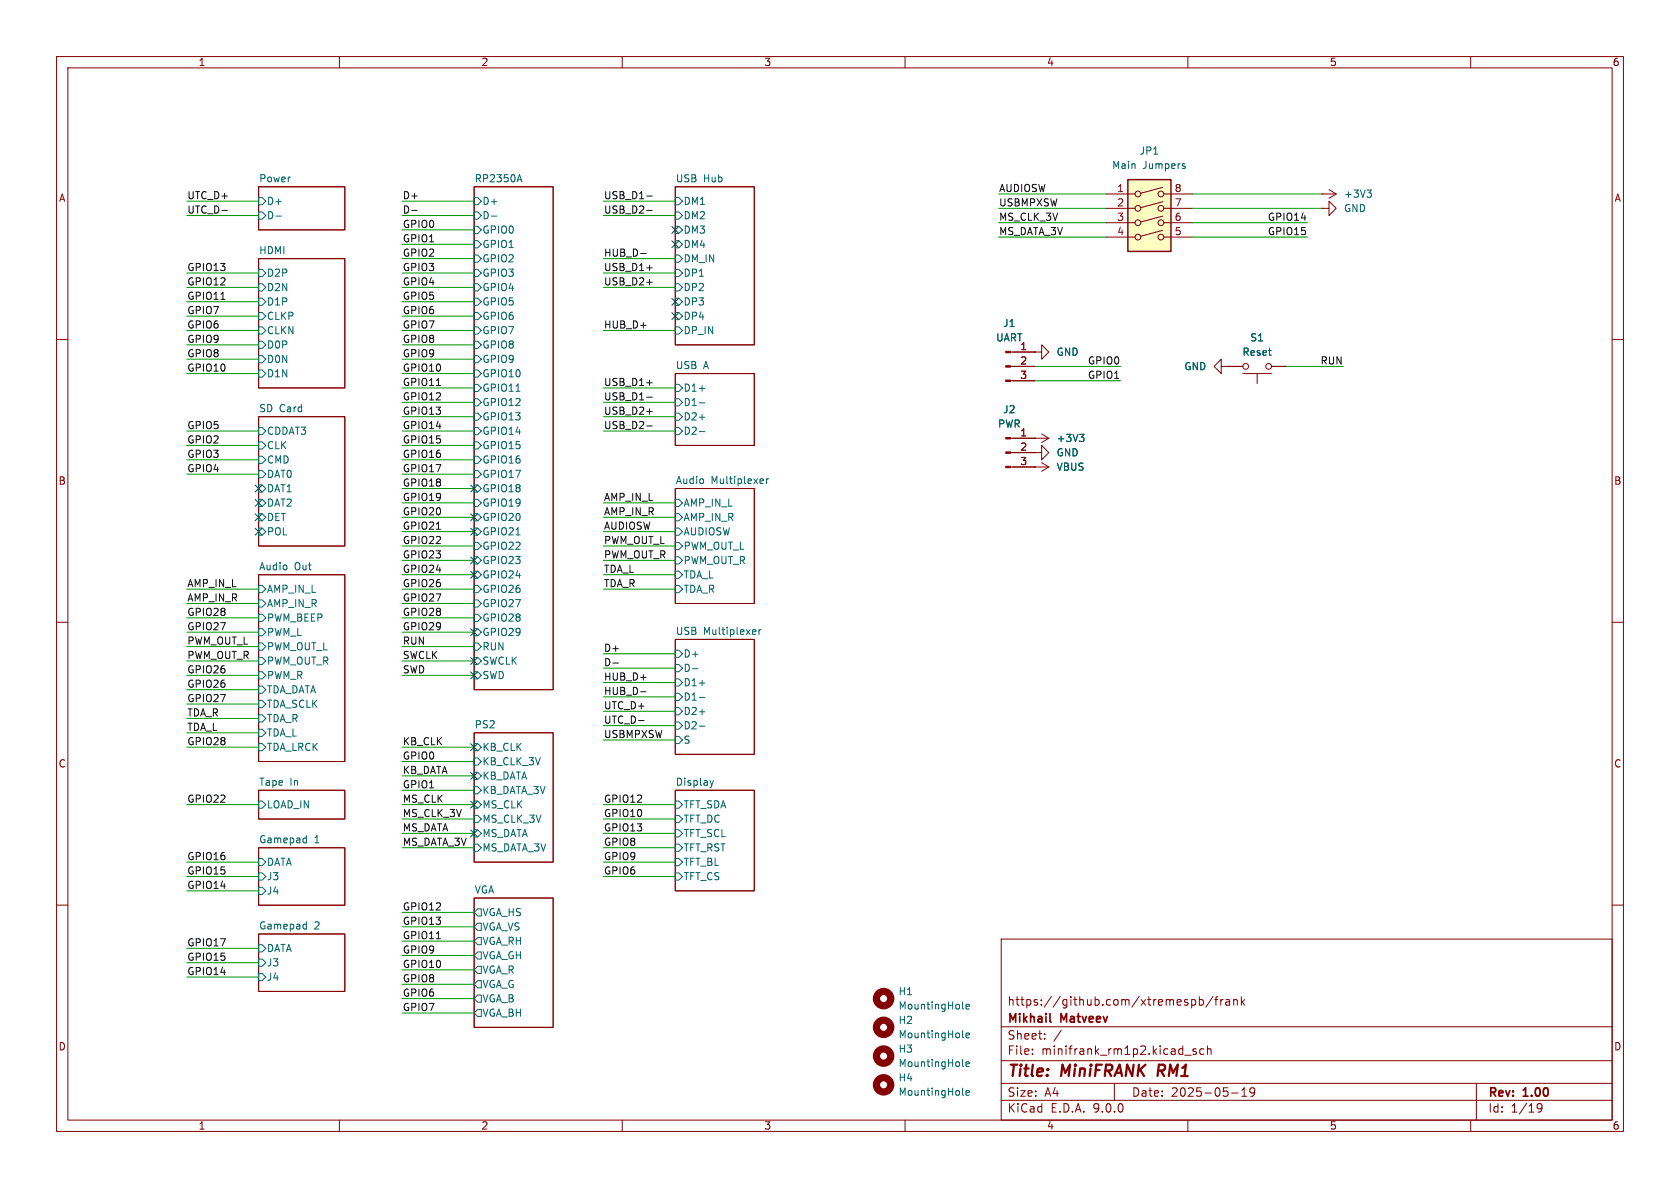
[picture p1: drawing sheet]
<svg xmlns="http://www.w3.org/2000/svg" width="297mm" height="210mm" viewBox="0 0 297 210" stroke-linecap="round" stroke-linejoin="round" font-family="sans-serif">
<g fill="none" stroke="#840000" stroke-width=".18">
<path d="M10 10h277v190h-277zM12 12h273v186h-273zM60 10v2M110 10v2M160 10v2M210 10v2M260 10v2M45.7 33h15.3v7.6h-15.3zM83.8 33h14v88.9h-14zM119.4 33h13.9v28h-13.9zM233.7 36.8h1.2v-1.2l1.3 1.2-1.3 1.3v-1.3M233.7 36.8h.1"/>
<path d="M45.7 45.7h15.3v22.9h-15.3zM10 60h2M45.7 73.7h15.3v22.8h-15.3zM119.4 66h13.9v12.7h-13.9zM178.7 62.2h4.2M178.7 64.8h4.2M178.7 67.3h4.2M182.9 77.5h.1M182.9 77.5h2.5M184.1 76.7l1.3 .8M185.4 77.5l-1.3 .7M285 60h2"/>
<path d="M119.4 86.4h13.9v20.3h-13.9zM182.9 82.6h.1M182.9 82.6h2.5M184.1 81.8l1.3 .8M185.4 82.6l-1.3 .7M10 110h2M45.7 101.6h15.3v33h-15.3zM119.4 113h13.9v20.4h-13.9zM285 110h2M45.7 139.7h15.3v5.1h-15.3zM83.8 129.5h14v22.9h-14zM119.4 139.7h13.9v17.8h-13.9z"/>
<path d="M45.7 149.9h15.3v10.1h-15.3zM83.8 158.8h14v22.8h-14zM10 160h2M45.7 165.1h15.3v10.2h-15.3zM177 166h108v32h-108zM210.7 176.8l.4-.1 .3 .3v.4l-.2 .2h-.5M212 176.8l.5-.1 .2 .3v.4l-.1 .2h-.6M212 176.2v1.5M214.5 176.1l-1.3 2M214.7 176.7h.6M215.3 176.2l-.3 .2v1.3M215.8 176.7v1"/>
<path d="M216.2 176.7l-.2 .1-.2 .2M216.7 176.8h.6l.1 .9M217.4 177.1h-.5a.29 .29 0 0 0-.2 .3 .29 .29 0 0 0 .2 .3l.5-.1M218.1 176.8l.2-.1 .4 .1v.9M218.1 176.7v1M219.5 176.2v1.5M219.6 177.1l.4 .6M220 176.7l-.5 .6M285 160h2M60 198v2M110 198v2M160 198v2"/>
<path d="M177 194.5h108M177 191.5h108M177 187.5h108M177 181.5h108M182.5 186.3v.1M182.5 185.5v.1M184.7 183.6v.1M184.7 182.8v.1M187.6 182.1l-1.3 2M197 191.5v3M209.5 186.5h1.1M210 198v2"/>
<path d="M211.5 185.5l-.4-.1-.2 .2 .1 .2 .5 .2v.3h-.6M212.8 185.5l-.4-.1-.3 .3v.4l.1 .2h.6M213.5 185.5l.2-.1 .3 .1 .1 .9M213.5 184.9v1.5M217.7 193.2h1.2M219.5 193.8h.9M219.5 192.7l.5-.4v1.5M221.8 192.9l-.3 .3h-.3l-.2-.3 .1-.5 .4-.1 .2 .1a.99 .99 0 0 1-.3 1.4h-.3M260 198v2M261 191.5v6.5M271.7 195.4l.3-.3 .5 .1a.99 .99 0 0 1-.3 1.4h-.3M271.7 195.7l.3 .3h.3l.3-.3"/>
</g>
<path d="M204.9 188.2l-.3 2" fill="none" stroke="#840000" stroke-width=".4"/>
<path d="M185.6 180.5l.2 .2" fill="none" stroke="#840000" stroke-width=".3"/>
<g fill="none" stroke="#006464" stroke-width=".18">
<path d="M45.7 34.9h.7l.6 .7-.6 .6h-.7zM45.7 37.5h.7l.6 .6-.6 .6h-.7zM48.8 38.2h.9M83.8 34.9h.7l.6 .7-.6 .6h-.7zM83.8 37.5h.7l.6 .6-.6 .6h-.7zM86.9 38.2h.9M91.5 31.8h.6M91.8 30.9l.5 1.2M119.4 34.9h.6l.6 .7-.6 .6h-.6zM119.4 37.5h.6l.6 .6-.6 .6h-.6zM45.7 47.6h.7l.6 .7-.6 .6h-.7zM45.7 50.2h.7l.6 .6-.6 .6h-.7z"/>
<path d="M45.7 52.7h.7l.6 .6-.6 .7h-.7zM45.7 55.2h.7l.6 .7-.6 .6h-.7zM45.7 57.8h.7l.6 .6-.6 .7h-.7zM83.8 40h.7l.6 .6-.6 .7h-.7zM83.8 42.5h.7l.6 .7-.6 .6h-.7zM83.8 45.1h.7l.6 .6-.6 .7h-.7zM83.8 47.6h.7l.6 .7-.6 .6h-.7zM83.8 50.2h.7l.6 .6-.6 .6h-.7zM83.8 52.7h.7l.6 .6-.6 .7h-.7zM83.8 55.2h.7l.6 .7-.6 .6h-.7zM83.8 57.8h.7l.6 .6-.6 .7h-.7zM119.4 40h.6l.6 .6-.6 .7h-.6z"/>
<path d="M119.4 42.5h.6l.6 .7-.6 .6h-.6zM119.4 45.1h.6l.6 .6-.6 .7h-.6zM119.4 47.6h.6l.6 .7-.6 .6h-.6zM119.4 50.2h.6l.6 .6-.6 .6h-.6zM119.4 52.7h.6l.6 .6-.6 .7h-.6zM119.4 55.2h.6l.6 .7-.6 .6h-.6zM119.4 57.8h.6l.6 .6-.6 .7h-.6zM45.7 75.6h.7l.6 .6-.6 .6h-.7zM45.7 78.1h.7l.6 .6-.6 .7h-.7zM45.7 60.3h.7l.6 .7-.6 .6h-.7zM45.7 62.9h.7l.6 .6-.6 .6h-.7zM45.7 65.4h.7l.6 .6-.6 .7h-.7z"/>
<path d="M83.8 60.3h.7l.6 .7-.6 .6h-.7zM83.8 62.9h.7l.6 .6-.6 .6h-.7zM83.8 65.4h.7l.6 .6-.6 .7h-.7zM83.8 67.9h.7l.6 .7-.6 .6h-.7zM83.8 70.5h.7l.6 .6-.6 .7h-.7zM83.8 73h.7l.6 .7-.6 .6h-.7zM83.8 75.6h.7l.6 .6-.6 .6h-.7zM83.8 78.1h.7l.6 .6-.6 .7h-.7zM91.2 69.2h.7M119.4 67.9h.6l.6 .7-.6 .6h-.6zM119.4 70.5h.6l.6 .6-.6 .7h-.6zM119.4 73h.6l.6 .7-.6 .6h-.6z"/>
<path d="M119.4 75.6h.6l.6 .6-.6 .6h-.6zM123.6 68.7h1M123.6 71.2h1M123.6 73.8h1M123.6 76.3h1M190.9 76.8h.7l-.4 .5M191.4 77.3l.2 .2v.3l-.2 .2M45.7 80.6h.7l.6 .7-.6 .6h-.7zM45.7 83.2h.7l.6 .6-.6 .7h-.7zM45.7 85.7h.7l.6 .7-.6 .6h-.7zM45.7 88.3h.7l.6 .6-.6 .6h-.7zM45.7 90.8h.7l.6 .6-.6 .7h-.7z"/>
<path d="M45.7 93.3h.7l.6 .7-.6 .6h-.7zM83.8 80.6h.7l.6 .7-.6 .6h-.7zM83.8 83.2h.7l.6 .6-.6 .7h-.7zM83.8 85.7h.7l.6 .7-.6 .6h-.7zM83.8 88.3h.7l.6 .6-.6 .6h-.7zM83.8 90.8h.7l.6 .6-.6 .7h-.7zM83.8 93.3h.7l.6 .7-.6 .6h-.7zM83.8 95.9h.7l.6 .6-.6 .7h-.7zM83.8 98.4h.7l.6 .7-.6 .6h-.7zM91.2 94.6h.7M119.4 88.3h.6l.6 .6-.6 .6h-.6zM119.4 90.8h.6l.6 .6-.6 .7h-.6z"/>
<path d="M119.4 93.3h.6l.6 .7-.6 .6h-.6zM119.4 95.9h.6l.6 .6-.6 .7h-.6zM119.4 98.4h.6l.6 .7-.6 .6h-.6zM134.8 84.6l.2 .3-.6 .2M134.9 85.4l-.1 .1M135.5 84.6v.9M135.9 84.6l-.4 .3M45.7 103.5h.7l.6 .6-.6 .7h-.7zM45.7 106h.7l.6 .7-.6 .6h-.7zM45.7 108.6h.7l.6 .6-.6 .7h-.7zM45.7 111.1h.7l.6 .7-.6 .6h-.7zM45.7 113.7h.7l.6 .6-.6 .6h-.7z"/>
<path d="M45.7 116.2h.7l.6 .6-.6 .7h-.7zM45.7 118.7h.7l.6 .7-.6 .6h-.7zM83.8 101h.7l.6 .6-.6 .6h-.7zM83.8 103.5h.7l.6 .6-.6 .7h-.7zM83.8 106h.7l.6 .7-.6 .6h-.7zM83.8 108.6h.7l.6 .6-.6 .7h-.7zM83.8 111.1h.7l.6 .7-.6 .6h-.7zM83.8 113.7h.7l.6 .6-.6 .6h-.7zM83.8 116.2h.7l.6 .6-.6 .7h-.7zM83.8 118.7h.7l.6 .7-.6 .6h-.7zM119.4 101h.6l.6 .6-.6 .6h-.6zM119.4 103.5h.6l.6 .6-.6 .7h-.6z"/>
<path d="M119.4 114.9h.6l.6 .7-.6 .6h-.6zM119.4 117.5h.6l.6 .6-.6 .6h-.6zM122.4 118.2h1M133.5 111.3l.1 .3-.6 .1M133.6 112.1l-.1 .1M134.2 111.3v.9M134.5 111.3l-.3 .3M45.7 121.3h.7l.6 .6-.6 .7h-.7zM45.7 128.9h.7l.6 .6-.6 .7h-.7zM45.7 131.4h.7l.6 .7-.6 .6h-.7zM45.7 126.4h.7l.6 .6-.6 .6h-.7zM45.7 123.8h.7l.6 .7-.6 .6h-.7z"/>
<path d="M83.8 131.4h.7l.6 .7-.6 .6h-.7zM83.8 134h.7l.6 .6-.6 .7h-.7zM83.8 136.5h.7l.6 .7-.6 .6h-.7zM83.8 139.1h.7l.6 .6-.6 .6h-.7zM119.4 120h.6l.6 .7-.6 .6h-.6zM119.4 122.6h.6l.6 .6-.6 .6h-.6zM119.4 125.1h.6l.6 .6-.6 .7h-.6zM119.4 127.6h.6l.6 .7-.6 .6h-.6zM119.4 130.2h.6l.6 .6-.6 .6h-.6zM123.6 120.7h1M123.6 123.3h1M123.6 125.8h1"/>
<path d="M123.6 128.4h1M125.5 138l.3 .8M125.8 138.8l-.1 .3M126.1 138l-.3 .8M45.7 151.8h.7l.6 .6-.6 .6h-.7zM45.7 154.3h.7l.6 .6-.6 .7h-.7zM45.7 156.8h.7l.6 .7-.6 .6h-.7zM45.7 141.6h.7l.6 .6-.6 .7h-.7zM53.8 148.1l.4 .1M54.2 147.7v1.3M54.2 148.9l-.4 .1M83.8 141.6h.7l.6 .6-.6 .7h-.7z"/>
<path d="M83.8 144.1h.7l.6 .7-.6 .6h-.7zM83.8 146.7h.7l.6 .6-.6 .7h-.7zM83.8 149.2h.7l.6 .7-.6 .6h-.7zM119.4 141.6h.6l.6 .6-.6 .7h-.6zM119.4 144.1h.6l.6 .7-.6 .6h-.6zM119.4 146.7h.6l.6 .6-.6 .7h-.6zM119.4 149.2h.6l.6 .7-.6 .6h-.6zM119.4 151.8h.6l.6 .6-.6 .6h-.6zM119.4 154.3h.6l.6 .6-.6 .7h-.6zM45.7 167h.7l.6 .6-.6 .7h-.7zM45.7 169.5h.7l.6 .7-.6 .6h-.7zM45.7 172.1h.7l.6 .6-.6 .7h-.7z"/>
<path d="M53.8 163.4h.4M54.2 163v1.2M54.2 164.2h-.4M84.5 160.7h.6v1.2h-.6l-.7-.6zM84.5 163.2h.6v1.3h-.6l-.7-.7zM84.5 165.7h.6v1.3h-.6l-.7-.6zM84.5 168.3h.6v1.2h-.6l-.7-.6zM84.5 170.8h.6v1.3h-.6l-.7-.6zM84.5 173.4h.6v1.2h-.6l-.7-.6zM84.5 175.9h.6v1.3h-.6l-.7-.7zM84.5 178.4h.6v1.3h-.6l-.7-.6z"/>
</g>
<g fill="#840000" stroke="#840000" stroke-width=".18">
<path d="M177.8 62.1h.9v.3h-.9z"/>
<path d="M177.8 64.6h.9v.3h-.9z"/>
<path d="M177.8 67.2h.9v.2h-.9z"/>
</g>
<path d="M199.4 31.8h7.6v12.7h-7.6z" fill="#ffffc2"/>
<g fill="none" stroke="#840000" stroke-width=".18">
<path d="M195.6 34.3h5.1M195.6 36.8h5.1M195.6 39.4h5.1M205.6 33.1l-3.9 1.1M205.6 35.7l-3.9 1M205.6 38.2l-3.9 1M205.7 34.3h5.1M205.7 36.8h5.1M205.7 39.4h5.1M233.7 34.3h.1M233.7 34.3h2.5M234.9 33.5l1.3 .8"/>
<path d="M236.2 34.3l-1.3 .8M195.6 41.9h5.1M205.6 40.7l-3.9 1.1M205.7 41.9h5.1M178.7 77.5h4.2M179.1 64.8h3.8M179.1 62.2h3.8M179.1 67.3h3.8M182.9 62.2h1.2v-1.2l1.3 1.2-1.3 1.3v-1.3M182.9 62.2h.1M182.9 77.5h.1M215.9 64.8v-1.3l-1.3 1.3 1.3 1.2v-1.2h1.3"/>
<path d="M217.2 64.8h.1M217.2 64.8h2.5M219.7 66h5.1M222.2 66v1.8M224.8 64.8h2.5M178.7 80h4.2M178.7 82.6h4.2M182.9 80h1.2v-1.3l1.3 1.3-1.3 1.3v-1.3M182.9 80h.1M182.9 82.6h.1"/>
<circle cx="201.2" cy="34.3" r=".51"/>
<circle cx="201.2" cy="39.4" r=".51"/>
<circle cx="201.2" cy="36.8" r=".51"/>
<circle cx="205.2" cy="36.8" r=".51"/>
<circle cx="205.2" cy="34.3" r=".51"/>
<circle cx="205.2" cy="39.4" r=".51"/>
<circle cx="201.2" cy="41.9" r=".51"/>
<circle cx="205.2" cy="41.9" r=".51"/>
<circle cx="220.2" cy="64.8" r=".51"/>
<circle cx="224.3" cy="64.8" r=".51"/>
</g>
<path d="M199.4 31.8h7.6v12.7h-7.6z" fill="none" stroke="#840000" stroke-width=".25"/>
<g fill="none" stroke="#006464" stroke-width=".18">
<path d="M209.4 29.4l.1 .1-.1 .3M209.4 28.9l.1 .1M241.7 33.6h.7l-.4 .5M242.2 34.1l.2 .2v.3l-.2 .3M190.9 76.8h.7l-.4 .5M191.4 77.3l.2 .2v.3l-.2 .2M170.2 178.2l.2 .2M170.8 178l.6-.2-.1-.2-.3-.1-.2 .2v.6h.5M170.2 188.4l.2 .1M170.2 183.3l.2 .2M170.2 193.4l.2 .2M170.8 188.1l.6-.1-.1-.2-.3-.1-.2 .2v.6h.5"/>
<path d="M170.8 183l.6-.1-.1-.2-.3-.1-.2 .2v.6h.5M170.8 193.2l.6-.1-.1-.3h-.3l-.2 .2v.6h.5"/>
</g>
<g fill="#840000" stroke="#840000" stroke-width=".18">
<path d="M177.8 77.3h.9v.3h-.9z"/>
<path d="M177.8 79.9h.9v.2h-.9z"/>
<path d="M177.8 82.4h.9v.3h-.9z"/>
</g>
<g fill="none" stroke="#840000" stroke-width="1.3">
<circle cx="156.2" cy="176.5" r="1.27"/>
<circle cx="156.2" cy="186.7" r="1.27"/>
<circle cx="156.2" cy="191.8" r="1.27"/>
<circle cx="156.2" cy="181.6" r="1.27"/>
</g>
<g fill="none" stroke="#0f0f0f" stroke-width=".18">
<path d="M39.2 37.2h1M72.8 37.2h1M114.3 37.2h1M114.3 34.7h1M39 52.9h.8M113.3 44.8h.9M114.3 49.9h1M114.3 47.4h1M77.1 68.2h.8M114.3 70.2h1M114.3 67.7h1M114.3 72.8h1"/>
<path d="M114.3 75.3h1M77.1 93.6h.8M108.4 117.2h.9M112.9 127.4h1M113.3 122.3h.9M77.1 165.9h.8"/>
</g>
<g fill="none" stroke="#009600" stroke-width=".18">
<path d="M33 35.6h12.7M33 38.1h12.7M71.1 35.6h12.7M71.1 38.1h12.7M106.7 35.6h12.7M106.7 38.1h12.7M176.5 36.8h19.1M176.5 34.3h19.1M176.5 39.4h19.1M210.8 36.8h22.9M210.8 34.3h22.9M210.8 39.4h20.3"/>
<path d="M33 48.3h12.7M33 58.4h12.7M33 53.3h12.7M33 55.9h12.7M33 50.8h12.7M71.1 48.3h12.7M71.1 58.4h12.7M71.1 53.3h12.7M71.1 55.9h12.7M71.1 50.8h12.7M71.1 43.2h12.7M71.1 40.6h12.7"/>
<path d="M71.1 45.7h12.7M106.7 48.3h12.7M106.7 58.4h12.7M106.7 50.8h12.7M106.7 45.7h12.7M176.5 41.9h19.1M210.8 41.9h20.3M33 63.5h12.7M33 66h12.7M33 61h12.7M33 76.2h12.7M33 78.7h12.7"/>
<path d="M71.1 63.5h12.7M71.1 66h12.7M71.1 61h12.7M71.1 68.6h12.7M71.1 71.1h12.7M71.1 73.7h12.7M71.1 76.2h12.7M71.1 78.7h12.7M106.7 68.6h12.7M106.7 71.1h12.7M106.7 73.7h12.7M106.7 76.2h12.7"/>
<path d="M182.9 64.8h15.2M182.9 67.3h15.2M227.3 64.8h10.2M33 81.3h12.7M33 83.8h12.7M71.1 88.9h12.7M71.1 96.5h12.7M71.1 99.1h12.7M71.1 94h12.7M71.1 91.4h12.7M71.1 81.3h12.7M71.1 83.8h12.7"/>
<path d="M71.1 86.4h12.7M106.7 88.9h12.7M106.7 96.5h12.7M106.7 99.1h12.7M106.7 94h12.7M106.7 91.4h12.7M33 106.7h12.7M33 111.8h12.7M33 109.2h12.7M33 114.3h12.7M33 104.1h12.7M33 116.8h12.7"/>
<path d="M33 119.4h12.7M71.1 106.7h12.7M71.1 111.8h12.7M71.1 109.2h12.7M71.1 114.3h12.7M71.1 101.6h12.7M71.1 104.1h12.7M71.1 116.8h12.7M71.1 119.4h12.7M106.7 115.6h12.7M106.7 118.1h12.7M106.7 101.6h12.7"/>
<path d="M106.7 104.1h12.7M33 132.1h12.7M33 124.5h12.7M33 129.5h12.7M33 127h12.7M33 121.9h12.7M71.1 137.2h12.7M71.1 134.6h12.7M71.1 139.7h12.7M71.1 132.1h12.7M106.7 125.7h12.7M106.7 130.8h12.7"/>
<path d="M106.7 128.3h12.7M106.7 123.2h12.7M106.7 120.7h12.7M33 157.5h12.7M33 152.4h12.7M33 142.2h12.7M33 154.9h12.7M71.1 149.9h12.7M71.1 142.2h12.7M71.1 147.3h12.7M71.1 144.8h12.7M106.7 149.9h12.7"/>
<path d="M106.7 152.4h12.7M106.7 142.2h12.7M106.7 147.3h12.7M106.7 144.8h12.7M106.7 154.9h12.7M33 170.2h12.7M33 172.7h12.7M33 167.6h12.7M71.1 179.1h12.7M71.1 176.5h12.7M71.1 174h12.7M71.1 166.4h12.7"/>
<path d="M71.1 168.9h12.7M71.1 171.5h12.7M71.1 161.3h12.7M71.1 163.8h12.7"/>
</g>
<g fill="none" stroke="#000084" stroke-width=".18">
<path d="M118.8 55.3l1.2 1.2M118.8 40l1.2 1.2M118.8 42.6l1.2 1.2M118.8 52.7l1.2 1.2M120 55.3l-1.2 1.2M120 40l-1.2 1.2M120 42.6l-1.2 1.2M120 52.7l-1.2 1.2M45.1 85.8l1.2 1.2M45.1 90.8l1.2 1.2M45.1 88.3l1.2 1.2M45.1 93.4l1.2 1.2"/>
<path d="M46.3 85.8l-1.2 1.2M46.3 90.8l-1.2 1.2M46.3 88.3l-1.2 1.2M46.3 93.4l-1.2 1.2M83.2 93.4l1.2 1.2M83.2 90.8l1.2 1.2M83.2 85.8l1.2 1.2M83.2 98.5l1.2 1.2M84.4 93.4l-1.2 1.2M84.4 90.8l-1.2 1.2M84.4 85.8l-1.2 1.2M84.4 98.5l-1.2 1.2"/>
<path d="M83.2 101l1.2 1.2M83.2 118.8l1.2 1.2M83.2 116.2l1.2 1.2M83.2 111.2l1.2 1.2M84.4 101l-1.2 1.2M84.4 118.8l-1.2 1.2M84.4 116.2l-1.2 1.2M84.4 111.2l-1.2 1.2M83.2 131.5l1.2 1.2M83.2 136.6l1.2 1.2M84.4 131.5l-1.2 1.2M84.4 136.6l-1.2 1.2"/>
<path d="M83.2 141.6l1.2 1.2M83.2 146.7l1.2 1.2M84.4 141.6l-1.2 1.2M84.4 146.7l-1.2 1.2"/>
</g>
<g font-size="2.8" fill="#840000">
<text x="178" y="190.9">Title:</text>
<text x="187.7" y="190.9">MiniFRANK</text>
<text x="205.5" y="190.9">RM1</text>
</g>
<g font-size="2.1" fill="#840000">
<text x="178" y="178">https://github.com/xtremespb/frank</text>
<text x="178" y="184">Sheet:</text>
<text x="178" y="181.2">Mikhail</text>
<text x="187.6" y="181.2">Matveev</text>
<text x="178" y="186.7">File:</text>
<text x="184.1" y="186.7">minifrank_rm1p2.kicad_sch</text>
<text x="178" y="196.9">KiCad</text>
<text x="178" y="194.1">Size:</text>
<text x="184.7" y="194.1">A4</text>
<text x="185.7" y="196.9">E.D.A.</text>
<text x="193.3" y="196.9">9.0.0</text>
<text x="200" y="194.1">Date:</text>
<text x="207" y="194.1">2025-05-19</text>
<text x="263" y="194.3">Rev:</text>
<text x="263" y="196.9">Id:</text>
<text x="267.1" y="196.9">1/19</text>
<text x="269.4" y="194.3">1.00</text>
</g>
<g font-size="1.8" fill="#840000">
<text x="35" y="11.9">1</text>
<text x="85" y="11.9">2</text>
<text x="135" y="11.9">3</text>
<text x="185" y="11.9">4</text>
<text x="235" y="11.9">5</text>
<text x="285" y="11.9">6</text>
<text x="10.3" y="35.9">A</text>
<text x="285.3" y="35.9">A</text>
<text x="10.3" y="85.9">B</text>
<text x="285.3" y="85.9">B</text>
<text x="10.3" y="135.9">C</text>
<text x="285.3" y="135.9">C</text>
<text x="10.3" y="185.9">D</text>
<text x="285.3" y="185.9">D</text>
<text x="35" y="199.9">1</text>
<text x="85" y="199.9">2</text>
<text x="135" y="199.9">3</text>
<text x="185" y="199.9">4</text>
<text x="235" y="199.9">5</text>
<text x="285" y="199.9">6</text>
</g>
<g font-size="1.8" fill="#006464">
<text x="201.4" y="27.5">JP1</text>
<text x="45.7" y="32.3">Power</text>
<text x="83.8" y="32.3">RP2350A</text>
<text x="119.4" y="32.3">USB</text>
<text x="124.4" y="32.3">Hub</text>
<text x="196.5" y="30.1">Main</text>
<text x="202" y="30.1">Jumpers</text>
<text x="237.5" y="35.2">+3V3</text>
<text x="47.1" y="36.4">D+</text>
<text x="47.1" y="39">D-</text>
<text x="85.2" y="36.4">D+</text>
<text x="85.2" y="39">D-</text>
<text x="85.2" y="41.5">GPIO0</text>
<text x="120.8" y="36.4">DM1</text>
<text x="120.8" y="39">DM2</text>
<text x="120.8" y="41.5">DM3</text>
<text x="237.5" y="37.7">GND</text>
<text x="45.7" y="45">HDMI</text>
<text x="85.2" y="44">GPIO1</text>
<text x="85.2" y="46.6">GPIO2</text>
<text x="120.8" y="44">DM4</text>
<text x="120.8" y="46.6">DM_IN</text>
<text x="47.1" y="49.1">D2P</text>
<text x="47.1" y="51.7">D2N</text>
<text x="85.2" y="49.1">GPIO3</text>
<text x="85.2" y="51.7">GPIO4</text>
<text x="120.8" y="49.1">DP1</text>
<text x="120.8" y="51.7">DP2</text>
<text x="47.1" y="54.2">D1P</text>
<text x="47.1" y="56.7">CLKP</text>
<text x="47.1" y="59.3">CLKN</text>
<text x="85.2" y="54.2">GPIO5</text>
<text x="85.2" y="56.7">GPIO6</text>
<text x="85.2" y="59.3">GPIO7</text>
<text x="120.8" y="54.2">DP3</text>
<text x="120.8" y="56.7">DP4</text>
<text x="120.8" y="59.3">DP_IN</text>
<text x="177.2" y="58">J1</text>
<text x="47.1" y="61.8">D0P</text>
<text x="47.1" y="64.4">D0N</text>
<text x="85.2" y="61.8">GPIO8</text>
<text x="85.2" y="64.4">GPIO9</text>
<text x="119.4" y="65.3">USB</text>
<text x="124.4" y="65.3">A</text>
<text x="176" y="60.6">UART</text>
<text x="186.7" y="63.1">GND</text>
<text x="209.3" y="65.6">GND</text>
<text x="219.5" y="63.1">Reset</text>
<text x="220.9" y="60.6">S1</text>
<text x="47.1" y="66.9">D1N</text>
<text x="85.2" y="66.9">GPIO10</text>
<text x="85.2" y="69.4">GPIO11</text>
<text x="85.2" y="72">GPIO12</text>
<text x="120.8" y="69.4">D1+</text>
<text x="120.8" y="72">D1-</text>
<text x="45.7" y="72.9">SD Card</text>
<text x="47.1" y="77.1">CDDAT3</text>
<text x="85.2" y="74.5">GPIO13</text>
<text x="85.2" y="77.1">GPIO14</text>
<text x="120.8" y="74.5">D2+</text>
<text x="120.8" y="77.1">D2-</text>
<text x="176.3" y="75.8">PWR</text>
<text x="177.2" y="73.3">J2</text>
<text x="47.1" y="79.6">CLK</text>
<text x="47.1" y="82.1">CMD</text>
<text x="85.2" y="79.6">GPIO15</text>
<text x="85.2" y="82.1">GPIO16</text>
<text x="186.7" y="80.9">GND</text>
<text x="186.7" y="78.3">+3V3</text>
<text x="186.7" y="83.4">VBUS</text>
<text x="47.1" y="84.7">DAT0</text>
<text x="47.1" y="87.2">DAT1</text>
<text x="47.1" y="89.8">DAT2</text>
<text x="85.2" y="84.7">GPIO17</text>
<text x="85.2" y="87.2">GPIO18</text>
<text x="85.2" y="89.8">GPIO19</text>
<text x="119.4" y="85.6">Audio</text>
<text x="120.8" y="89.8">AMP_IN_L</text>
<text x="125.7" y="85.6">Multiplexer</text>
<text x="47.1" y="92.3">DET</text>
<text x="47.1" y="94.8">POL</text>
<text x="85.2" y="92.3">GPIO20</text>
<text x="85.2" y="94.8">GPIO21</text>
<text x="120.8" y="92.3">AMP_IN_R</text>
<text x="120.8" y="94.8">AUDIOSW</text>
<text x="45.7" y="100.9">Audio</text>
<text x="52" y="100.9">Out</text>
<text x="85.2" y="97.4">GPIO22</text>
<text x="85.2" y="99.9">GPIO23</text>
<text x="120.8" y="97.4">PWM_OUT_L</text>
<text x="120.8" y="99.9">PWM_OUT_R</text>
<text x="47.1" y="105">AMP_IN_L</text>
<text x="47.1" y="107.5">AMP_IN_R</text>
<text x="85.2" y="102.5">GPIO24</text>
<text x="85.2" y="105">GPIO26</text>
<text x="85.2" y="107.5">GPIO27</text>
<text x="120.8" y="102.5">TDA_L</text>
<text x="120.8" y="105">TDA_R</text>
<text x="47.1" y="110.1">PWM_BEEP</text>
<text x="47.1" y="112.6">PWM_L</text>
<text x="85.2" y="110.1">GPIO28</text>
<text x="85.2" y="112.6">GPIO29</text>
<text x="119.4" y="112.3">USB</text>
<text x="124.4" y="112.3">Multiplexer</text>
<text x="47.1" y="115.2">PWM_OUT_L</text>
<text x="47.1" y="117.7">PWM_OUT_R</text>
<text x="85.2" y="115.2">RUN</text>
<text x="85.2" y="117.7">SWCLK</text>
<text x="120.8" y="116.4">D+</text>
<text x="120.8" y="119">D-</text>
<text x="47.1" y="120.2">PWM_R</text>
<text x="47.1" y="122.8">TDA_DATA</text>
<text x="47.1" y="125.3">TDA_SCLK</text>
<text x="85.2" y="120.2">SWD</text>
<text x="120.8" y="121.5">D1+</text>
<text x="120.8" y="124.1">D1-</text>
<text x="47.1" y="130.4">TDA_L</text>
<text x="47.1" y="127.9">TDA_R</text>
<text x="83.8" y="128.8">PS2</text>
<text x="120.8" y="126.6">D2+</text>
<text x="120.8" y="129.1">D2-</text>
<text x="120.8" y="131.7">S</text>
<text x="47.1" y="132.9">TDA_LRCK</text>
<text x="85.2" y="132.9">KB_CLK</text>
<text x="85.2" y="135.5">KB_CLK_3V</text>
<text x="45.7" y="139">Tape</text>
<text x="47.1" y="143.1">LOAD_IN</text>
<text x="51.2" y="139">In</text>
<text x="85.2" y="138">KB_DATA</text>
<text x="85.2" y="140.6">KB_DATA_3V</text>
<text x="85.2" y="143.1">MS_CLK</text>
<text x="119.4" y="139">Display</text>
<text x="120.8" y="143.1">TFT_SDA</text>
<text x="45.7" y="149.1">Gamepad</text>
<text x="55.5" y="149.1">1</text>
<text x="85.2" y="145.6">MS_CLK_3V</text>
<text x="85.2" y="148.2">MS_DATA</text>
<text x="120.8" y="145.6">TFT_DC</text>
<text x="120.8" y="148.2">TFT_SCL</text>
<text x="47.1" y="153.3">DATA</text>
<text x="47.1" y="155.8">J3</text>
<text x="85.2" y="150.7">MS_DATA_3V</text>
<text x="120.8" y="150.7">TFT_RST</text>
<text x="120.8" y="153.3">TFT_BL</text>
<text x="120.8" y="155.8">TFT_CS</text>
<text x="47.1" y="158.3">J4</text>
<text x="83.8" y="158">VGA</text>
<text x="45.7" y="164.4">Gamepad</text>
<text x="55.5" y="164.4">2</text>
<text x="85.2" y="162.2">VGA_HS</text>
<text x="85.2" y="164.7">VGA_VS</text>
<text x="85.2" y="167.2">VGA_RH</text>
<text x="47.1" y="168.5">DATA</text>
<text x="47.1" y="171">J3</text>
<text x="47.1" y="173.6">J4</text>
<text x="85.2" y="169.8">VGA_GH</text>
<text x="85.2" y="172.3">VGA_R</text>
<text x="85.2" y="174.9">VGA_G</text>
<text x="85.2" y="177.4">VGA_B</text>
<text x="85.2" y="179.9">VGA_BH</text>
<text x="158.8" y="176.1">H1</text>
<text x="158.8" y="178.7">MountingHole</text>
<text x="158.8" y="181.2">H2</text>
<text x="158.8" y="183.7">MountingHole</text>
<text x="158.8" y="186.3">H3</text>
<text x="158.8" y="188.8">MountingHole</text>
<text x="158.8" y="191.4">H4</text>
<text x="158.8" y="193.9">MountingHole</text>
</g>
<g font-size="1.8" fill="#0f0f0f">
<text x="33" y="35.3">UTC_D+</text>
<text x="71.1" y="35.3">D+</text>
<text x="106.7" y="35.3">USB_D1-</text>
<text x="176.5" y="34">AUDIOSW</text>
<text x="33" y="37.8">UTC_D-</text>
<text x="71.1" y="37.8">D-</text>
<text x="71.1" y="40.4">GPIO0</text>
<text x="106.7" y="37.8">USB_D2-</text>
<text x="176.5" y="39.1">MS_CLK_3V</text>
<text x="176.5" y="36.6">USBMPXSW</text>
<text x="176.5" y="41.6">MS_DATA_3V</text>
<text x="224" y="39.1">GPIO14</text>
<text x="224" y="41.6">GPIO15</text>
<text x="33" y="48">GPIO13</text>
<text x="71.1" y="45.5">GPIO2</text>
<text x="71.1" y="48">GPIO3</text>
<text x="71.1" y="42.9">GPIO1</text>
<text x="106.7" y="45.5">HUB_D-</text>
<text x="106.7" y="48">USB_D1+</text>
<text x="33" y="53.1">GPIO11</text>
<text x="33" y="50.5">GPIO12</text>
<text x="71.1" y="53.1">GPIO5</text>
<text x="71.1" y="50.5">GPIO4</text>
<text x="106.7" y="50.5">USB_D2+</text>
<text x="33" y="55.6">GPIO7</text>
<text x="33" y="58.2">GPIO6</text>
<text x="71.1" y="58.2">GPIO7</text>
<text x="71.1" y="55.6">GPIO6</text>
<text x="106.7" y="58.2">HUB_D+</text>
<text x="33" y="60.7">GPIO9</text>
<text x="33" y="63.2">GPIO8</text>
<text x="33" y="65.8">GPIO10</text>
<text x="71.1" y="63.2">GPIO9</text>
<text x="71.1" y="65.8">GPIO10</text>
<text x="71.1" y="60.7">GPIO8</text>
<text x="192.2" y="64.5">GPIO0</text>
<text x="233.4" y="64.5">RUN</text>
<text x="71.1" y="70.9">GPIO12</text>
<text x="71.1" y="68.3">GPIO11</text>
<text x="106.7" y="70.9">USB_D1-</text>
<text x="106.7" y="68.3">USB_D1+</text>
<text x="192.2" y="67">GPIO1</text>
<text x="33" y="75.9">GPIO5</text>
<text x="71.1" y="75.9">GPIO14</text>
<text x="71.1" y="73.4">GPIO13</text>
<text x="106.7" y="73.4">USB_D2+</text>
<text x="106.7" y="75.9">USB_D2-</text>
<text x="33" y="81">GPIO3</text>
<text x="33" y="83.6">GPIO4</text>
<text x="33" y="78.5">GPIO2</text>
<text x="71.1" y="83.6">GPIO17</text>
<text x="71.1" y="81">GPIO16</text>
<text x="71.1" y="78.5">GPIO15</text>
<text x="71.1" y="86.1">GPIO18</text>
<text x="71.1" y="88.6">GPIO19</text>
<text x="106.7" y="88.6">AMP_IN_L</text>
<text x="71.1" y="91.2">GPIO20</text>
<text x="71.1" y="93.7">GPIO21</text>
<text x="106.7" y="91.2">AMP_IN_R</text>
<text x="106.7" y="93.7">AUDIOSW</text>
<text x="71.1" y="98.8">GPIO23</text>
<text x="71.1" y="96.3">GPIO22</text>
<text x="71.1" y="101.3">GPIO24</text>
<text x="106.7" y="98.8">PWM_OUT_R</text>
<text x="106.7" y="101.3">TDA_L</text>
<text x="106.7" y="96.3">PWM_OUT_L</text>
<text x="33" y="103.9">AMP_IN_L</text>
<text x="33" y="106.4">AMP_IN_R</text>
<text x="71.1" y="103.9">GPIO26</text>
<text x="71.1" y="106.4">GPIO27</text>
<text x="106.7" y="103.9">TDA_R</text>
<text x="33" y="109">GPIO28</text>
<text x="33" y="111.5">GPIO27</text>
<text x="71.1" y="109">GPIO28</text>
<text x="71.1" y="111.5">GPIO29</text>
<text x="33" y="119.1">GPIO26</text>
<text x="33" y="116.6">PWM_OUT_R</text>
<text x="33" y="114">PWM_OUT_L</text>
<text x="71.1" y="119.1">SWD</text>
<text x="71.1" y="114">RUN</text>
<text x="71.1" y="116.6">SWCLK</text>
<text x="106.7" y="115.3">D+</text>
<text x="106.7" y="117.8">D-</text>
<text x="33" y="121.7">GPIO26</text>
<text x="33" y="124.2">GPIO27</text>
<text x="106.7" y="125.5">UTC_D+</text>
<text x="106.7" y="122.9">HUB_D-</text>
<text x="106.7" y="120.4">HUB_D+</text>
<text x="33" y="126.7">TDA_R</text>
<text x="33" y="131.8">GPIO28</text>
<text x="33" y="129.3">TDA_L</text>
<text x="71.1" y="131.8">KB_CLK</text>
<text x="106.7" y="130.5">USBMPXSW</text>
<text x="106.7" y="128">UTC_D-</text>
<text x="71.1" y="134.4">GPIO0</text>
<text x="71.1" y="136.9">KB_DATA</text>
<text x="33" y="142">GPIO22</text>
<text x="71.1" y="142">MS_CLK</text>
<text x="71.1" y="139.4">GPIO1</text>
<text x="106.7" y="142">GPIO12</text>
<text x="71.1" y="149.6">MS_DATA_3V</text>
<text x="71.1" y="144.5">MS_CLK_3V</text>
<text x="71.1" y="147.1">MS_DATA</text>
<text x="106.7" y="147.1">GPIO13</text>
<text x="106.7" y="144.5">GPIO10</text>
<text x="106.7" y="149.6">GPIO8</text>
<text x="33" y="152.1">GPIO16</text>
<text x="33" y="154.7">GPIO15</text>
<text x="106.7" y="152.1">GPIO9</text>
<text x="106.7" y="154.7">GPIO6</text>
<text x="33" y="157.2">GPIO14</text>
<text x="71.1" y="161">GPIO12</text>
<text x="33" y="167.4">GPIO17</text>
<text x="71.1" y="163.6">GPIO13</text>
<text x="71.1" y="166.1">GPIO11</text>
<text x="33" y="172.5">GPIO14</text>
<text x="33" y="169.9">GPIO15</text>
<text x="71.1" y="168.6">GPIO9</text>
<text x="71.1" y="171.2">GPIO10</text>
<text x="71.1" y="173.7">GPIO8</text>
<text x="71.1" y="178.8">GPIO7</text>
<text x="71.1" y="176.3">GPIO6</text>
</g>
<g font-size="1.8" fill="#a90000">
<text x="197.4" y="34">1</text>
<text x="207.6" y="34">8</text>
<text x="197.4" y="36.6">2</text>
<text x="197.4" y="39.1">3</text>
<text x="197.4" y="41.7">4</text>
<text x="207.6" y="36.6">7</text>
<text x="207.6" y="39.1">6</text>
<text x="207.6" y="41.7">5</text>
<text x="180.3" y="62">1</text>
<text x="180.3" y="64.5">2</text>
<text x="180.3" y="67.1">3</text>
<text x="180.3" y="77.2">1</text>
<text x="180.3" y="79.8">2</text>
<text x="180.3" y="82.3">3</text>
</g>
</svg>
